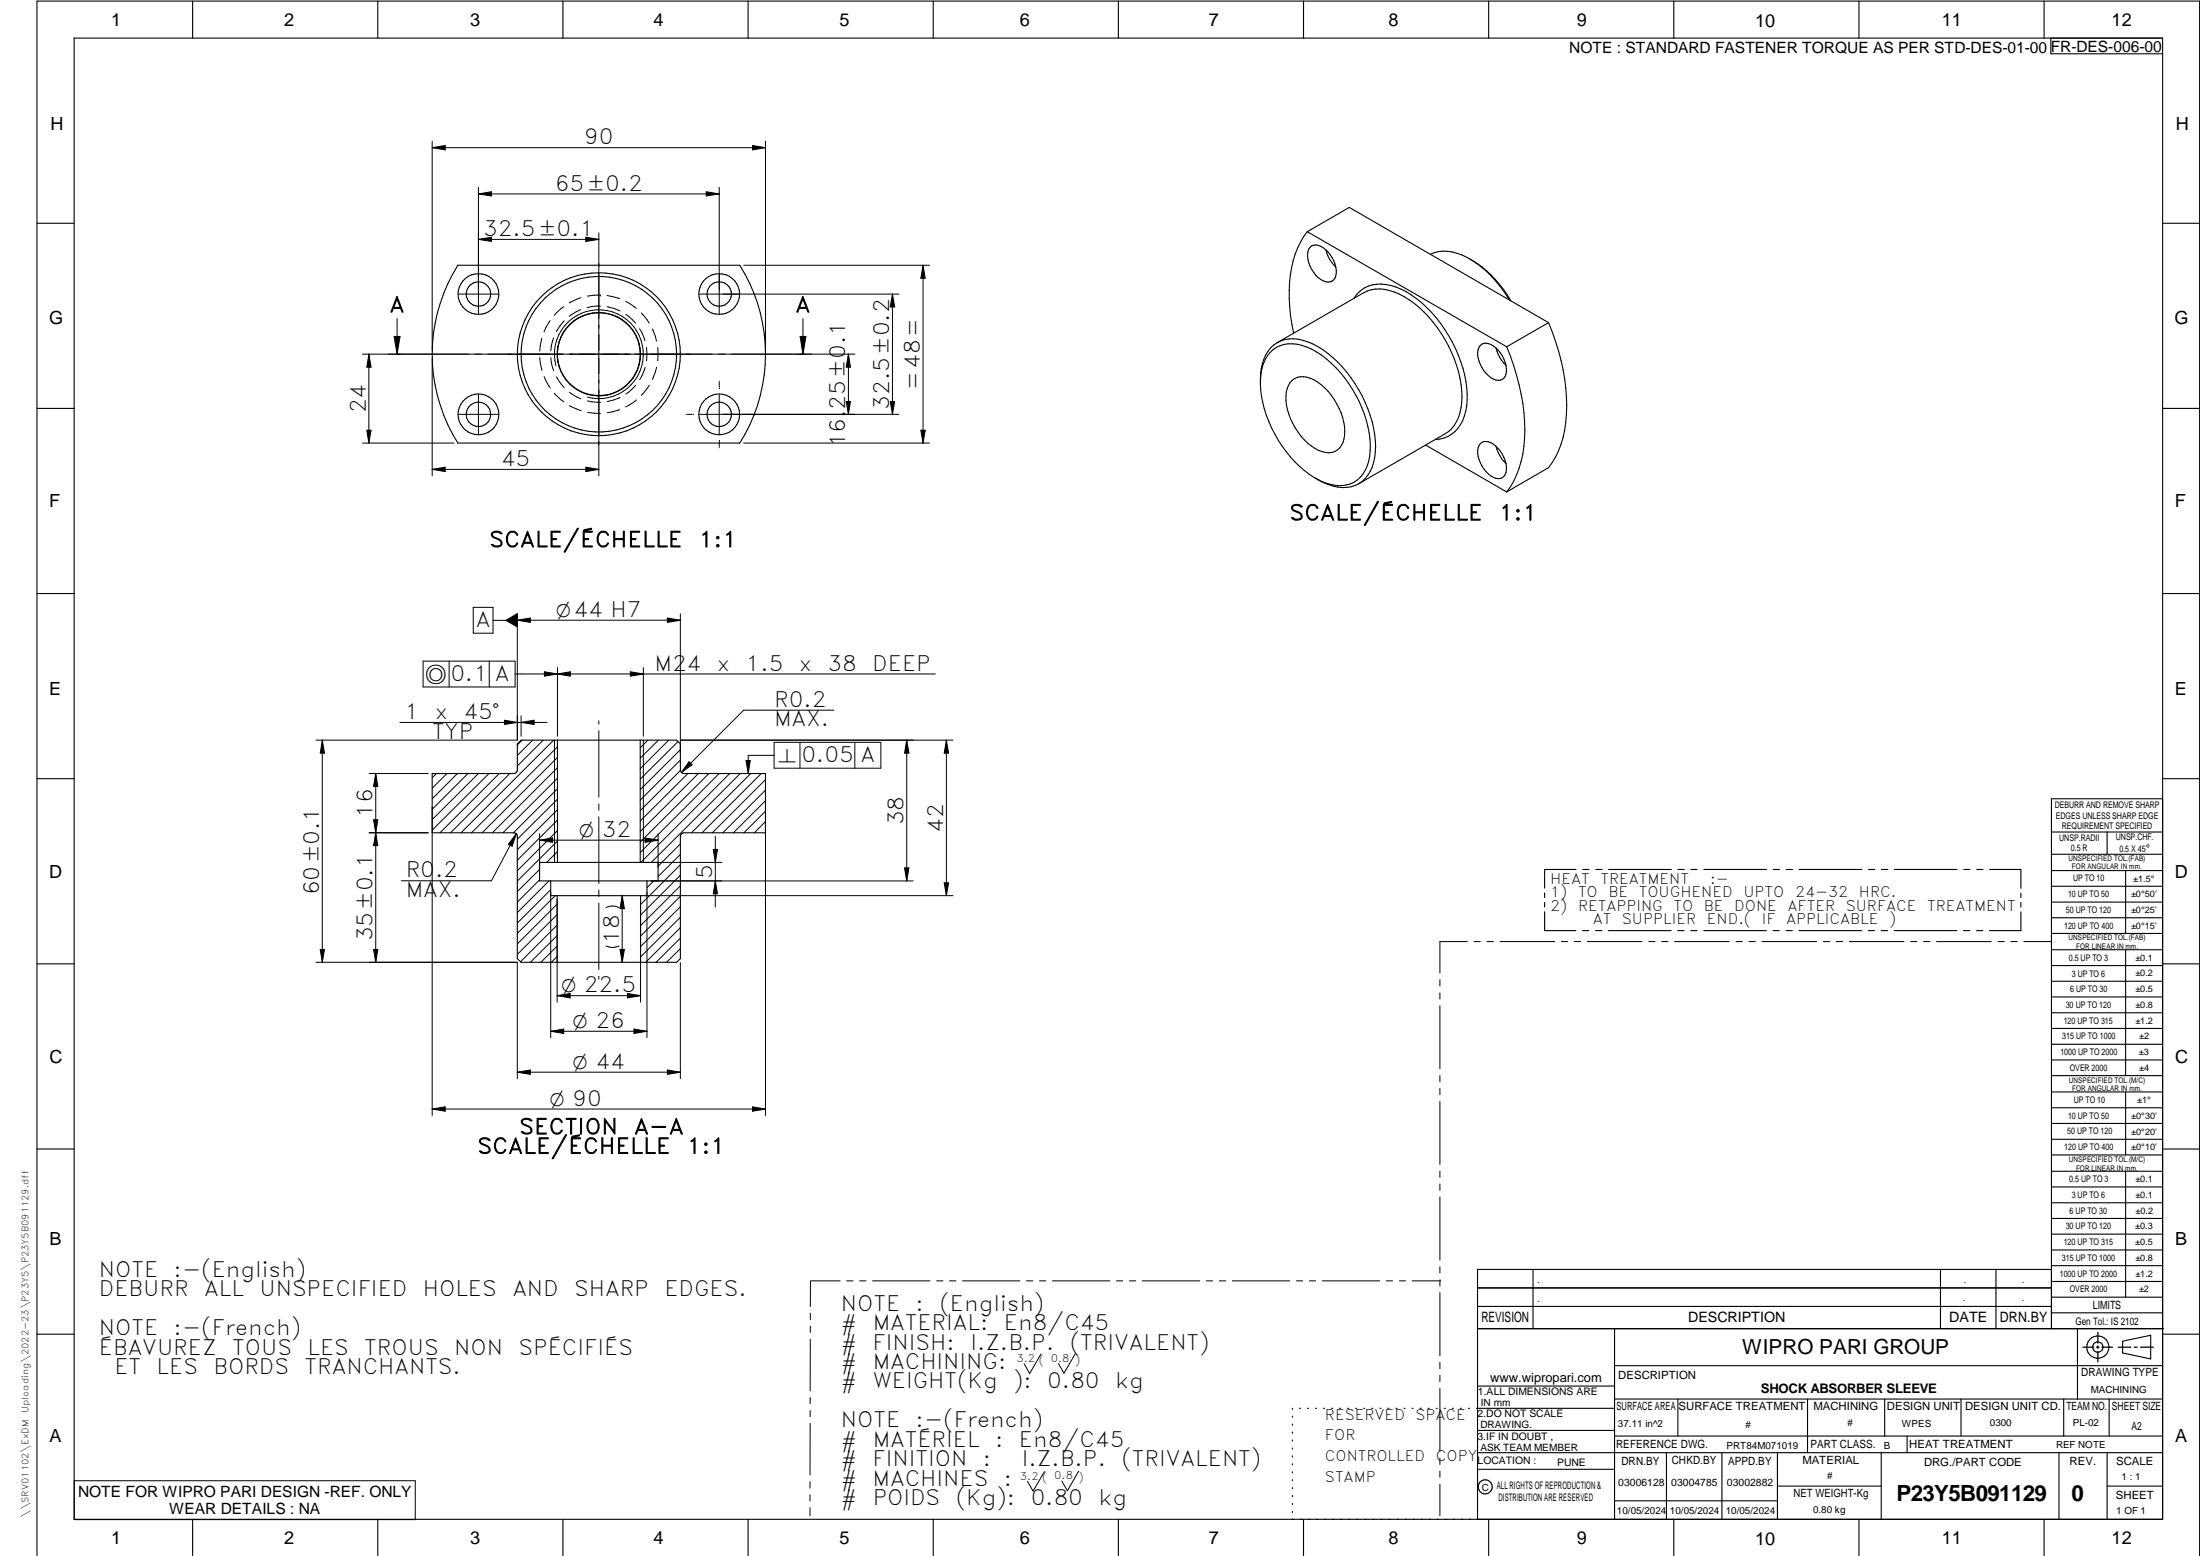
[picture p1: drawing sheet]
<svg xmlns="http://www.w3.org/2000/svg" width="594mm" height="420mm" viewBox="0 0 594 420" stroke-linecap="round" stroke-linejoin="round" font-family="sans-serif">
<g fill="none" stroke="#000" stroke-width=".3">
<path d="M20 10.3h564v400h-564zM52 .3v10M102 .3v10M152 .3v10M202 .3v10M252 .3v10M302 .3v10M352 .3v10M402 .3v10M452 .3v10M502 .3v10M552 .3v10"/>
<path d="M553.8 10.3v4.2h30.2M10 60.3h10M123.6 71.6h76.2a45 45 0 0 1 0 48h-76.2a45 45 0 0 1 0-48zM353 62.6a27.3 27.3 0 0 0-4.9 18 45.8 45.8 0 0 0 1.2 9.4M353 62.6l53.9 31M353 62.6l11.4-6.6 53.8 31.1M353.8 66.8a2.55 2.55 0 0 1 3.5 .1 7.6 7.6 0 0 1 3.2 8.2 2.47 2.47 0 0 1-3.9 .3 8.1 8.1 0 0 1-3.4-7.6zM358 67.4l1 2.6 1.7 2.1M386.2 68.7a10.9 10.9 0 0 1 10 .9 29.9 29.9 0 0 1 11.4 11.4M396.9 69.9a29.9 29.9 0 0 1 11.1 11.3M584 60.3h10M150.7 93.6a10.4 10.4 0 0 0 .3 5.4"/>
<path d="M150.7 93.6l-.2 2.8M151 99.1l1.1 2.5M151 99l1.2 2.5M151 92.2l-.3 1.4M152.1 89.7l-1.1 2.5M152.2 89.7l-1.2 2.5M158.6 84.8a11.2 11.2 0 0 0-6.5 4.9M158.6 84.8a10.9 10.9 0 0 1 6.8 .3M158.7 84.9a11.2 11.2 0 0 0-6.5 4.8M164.1 84.7a11.2 11.2 0 0 0-5.4 .2M165.4 85a11.1 11.1 0 0 1 5.5 4.2M165.4 85.1a11.2 11.2 0 0 1 5.5 4.1"/>
<path d="M170.9 89.2a11.3 11.3 0 0 1 0 12.9M170.9 89.2a11.2 11.2 0 0 1 0 13M344.9 92.5a10.2 10.2 0 0 0-4.5 8.5 32.6 32.6 0 0 0 13.1 27.1 13.3 13.3 0 0 0 10.1 2.8 8.4 8.4 0 0 0 6.3-7.8 29.9 29.9 0 0 0-6.8-21.1 22.3 22.3 0 0 0-12.8-9 7.9 7.9 0 0 0-9.5 6.5l-.4 2.8M344.9 92.5a10.1 10.1 0 0 1 9.6 .4 33.7 33.7 0 0 1 16 21 19.3 19.3 0 0 1-.5 13.4 8.1 8.1 0 0 1-3.1 3.3M344.9 92.5l23.4-13.5a10.2 10.2 0 0 1 9.6 .4 32.4 32.4 0 0 1 14.8 17.5 23.4 23.4 0 0 1 1.2 15.8 8.5 8.5 0 0 1-3.7 4.4l-23.3 13.5M365.6 80.6a8.5 8.5 0 0 1 10-3.5 27.1 27.1 0 0 1 14.5 11.8 32.3 32.3 0 0 1 6 20.7 9.9 9.9 0 0 1-6.2 8.7l-2.3 .4M399.7 93.3a2.62 2.62 0 0 1 3.6 .1 8.2 8.2 0 0 1 3.4 7.6 2.39 2.39 0 0 1-4.1 1 8.3 8.3 0 0 1-3.4-7.6zM404 94l1 2.5 1.6 2.1M406.9 93.6a56.7 56.7 0 0 1 4.6 26.9 25.2 25.2 0 0 1-4.6 12.3M418.2 87.1l-11.3 6.5M418.2 87.1a53.2 53.2 0 0 1 4.3 29 22.4 22.4 0 0 1-4.3 10.2l-11.3 6.5M10 110.3h10"/>
<path d="M152.2 101.5l.8 1.2M170.9 102.1a11.2 11.2 0 0 1-17.9 .6M170.9 102.2a11.3 11.3 0 0 1-18 .5M340.4 102.6v.8M348.9 102.7a5.6 5.6 0 0 1 6.9 .5 17.6 17.6 0 0 1 7.3 14.3 4.6 4.6 0 0 1-7 4.1 17 17 0 0 1-8.8-15.7 5.8 5.8 0 0 1 1.6-3.2zM399.7 119.8a2.67 2.67 0 0 1 3.6 .1 8.3 8.3 0 0 1 3.4 7.7 2.39 2.39 0 0 1-4.1 .9 8.3 8.3 0 0 1-3.4-7.6zM584 110.3h10M355.2 129.1a12.6 12.6 0 0 0 10.7 2l1-.5M385 120.2l21.9 12.6M404 120.5l.6 1.7a7.9 7.9 0 0 0 2 2.9M10 160.3h10M584 160.3h10"/>
<path d="M150.5 199.9v33M172.9 199.9v33M10 210.3h10M116.7 208.9h22a1.01 1.01 0 0 0 1-1v-7l1-1h42l1 1v7a1.01 1.01 0 0 0 1 1h22v16h-22a1.01 1.01 0 0 0-1 .9v33.1l-1 .9h-42l-1-.9v-33.1a1.01 1.01 0 0 0-1-.9h-22zM584 215.7h-30v143.1M584 210.3h10M145.7 232.9h32v5h-32zM174.7 237.9v4h-26v-4M425.6 234.8h-8.5v5M427.4 234.8h1.7M430.9 234.8h1.7M434.4 234.8h16.9"/>
<path d="M453.1 234.8h1.7M456.6 234.8h1.7M460.1 234.8h16.9M478.8 234.8h1.7M482.3 234.8h1.7M485.8 234.8h16.9M504.6 234.8h1.7M508 234.8h1.8M511.5 234.8h17M530.3 234.8h1.7M533.8 234.8h1.7M537.2 234.8h8.5v5.1"/>
<path d="M554 224.7h30M554 230.7h30M554 235.1h30M554 239.3h30M569 224.7v6M574 235.1v17M150.4 241.9v17.9M173 241.9v17.9M417.1 241.1v1.3M417.1 243.7v1.2M417.1 246.2v5.1h8.4M427.3 251.3h1.7"/>
<path d="M430.9 251.3h1.7M434.3 251.3h17M453 251.3h1.8M456.6 251.3h1.7M460.1 251.3h16.9M478.8 251.3h1.7M482.3 251.3h1.7M485.8 251.3h16.9M504.5 251.3h1.7M508 251.3h1.7M511.5 251.3h16.9M530.2 251.3h1.7"/>
<path d="M533.7 251.3h1.7M545.7 246.3v5h-8.5M545.7 241.2v1.2M545.7 243.7v1.2M554 243.6h30M554 247.8h30M554 252.1h30M554 256.5h30M574 256.5v33.9M10 260.3h10M554 260.7h30M554 265h30"/>
<path d="M554 269.2h30M554 273.5h30M554 277.7h30M584 260.3h10M554 282h30M554 286.2h30M554 290.4h30M554 294.9h30M554 299.1h30M574 294.9v17M10 310.3h10M554 303.4h30"/>
<path d="M554 307.6h30M554 311.9h30M554 316.3h30M574 316.3v34M584 310.3h10M554 320.5h30M554 324.8h30M554 329h30M554 333.2h30M554 337.5h30M399 358.8h185.2M399 352.8h155"/>
<path d="M399 347.8h155M414 342.8v16M436 358.8v51.5M524 342.8v16M539 342.8v16M554 341.8h30M554 346h30M554 350.3h30M554 354.5h30M554 342.8h-155v67.5M561 358.8v19M10 360.3h10"/>
<path d="M399 374.3h37M436 377.8h148M453.1 377.8v10M488.1 377.8v14.5M508.9 377.8v10M529.5 377.8v10M557.3 377.8v10M569.5 377.8v10M573.2 362.2l7.6-1.6v6.3l-7.6-1.6zM584 368.8h-148M584 360.3h10M349 380.3v.3"/>
<path d="M349 382.4v.3M349 384.6v.3M349 386.7v.3M349 388.8v.3M349 391v.3M349 393.1v.3M349 395.3v.3M349 397.4v.3M349 399.5v.3M350.9 380.3h.2M353.1 380.3h.2M355.2 380.3h.3"/>
<path d="M357.4 380.3h.3M359.6 380.3h.3M361.7 380.3h.3M363.9 380.3h.3M366.1 380.3h.3M368.3 380.3h.2M370.4 380.3h.3M372.6 380.3h.3M374.8 380.3h.3M376.9 380.3h.4M379.1 380.3h.3M381.3 380.3h.3"/>
<path d="M383.4 380.3h.4M385.6 380.3h.3M387.8 380.3h.3M390 380.3h.3M392.2 380.3h.3M394.3 380.3h.3M396.5 380.3h.3M398.7 380.3h37.3M399 396.7h37M399 392.3h185M399 386.2h37M436 387.8h148"/>
<path d="M450 392.3v18M465 392.3v18M480 392.3v18M508 392.3v18M515 387.8v4.5M556 392.3v18M569 392.3v18M52 410.3v9.7M102 410.3v9.7M152 410.3v9.7M202 410.3v9.7M252 410.3v9.7"/>
<path d="M302 410.3v9.7M349 401.7v.3M349 403.8v.4M349 406v.3M349 408.1v.3M352 410.3v9.7M402 410.3v9.7M436 405.3h44M452 410.3v9.7M480 401.3h28M502 410.3v9.7M552 410.3v9.7"/>
<path d="M569 401.3h15M10 420v-419.7h584v419.7"/>
<circle cx="129.2" cy="79.4" r="5.5"/>
<circle cx="129.2" cy="79.4" r="3.3"/>
<circle cx="194.2" cy="79.4" r="3.3"/>
<circle cx="194.2" cy="79.4" r="5.5"/>
<circle cx="161.7" cy="95.6" r="21"/>
<circle cx="161.7" cy="95.6" r="22"/>
<circle cx="129.2" cy="111.9" r="5.5"/>
<circle cx="129.2" cy="111.9" r="3.3"/>
<circle cx="194.2" cy="111.9" r="3.3"/>
<circle cx="194.2" cy="111.9" r="5.5"/>
<circle cx="566.5" cy="363.7" r="1.39"/>
<circle cx="566.5" cy="363.8" r="3"/>
<circle cx="401.1" cy="401.5" r="1.9"/>
</g>
<g fill="none" stroke="#000" stroke-width=".27">
<path d="M116.7 38.1v56.5M116.7 39.9l3.5-.6v1.2zM116.7 39.9h90M203.2 39.3l3.5 .6-3.5 .6zM206.7 38.1v56.5M129.2 52.4l3.5-.6v1.1zM129.2 50.6v34.1M129.2 52.4h65M190.7 51.8l3.5 .6-3.5 .5zM194.2 50.6v34.1M123.9 79.4h10.5M129.2 64.6l3.5-.5v1.1z"/>
<path d="M129.2 64.6h32.5M158.2 64.1l3.5 .5-3.5 .6zM161.7 62.9v65.6M162.1 79.7h.1M162.1 79.7l-3.4 .3M163.9 79.8l3.4 .8M200.8 71.6h50.2M241 79.4l.6 3.5h-1.2zM241 79.4v32.5M242.7 79.4h-53.7M249.3 71.6l.5 3.5h-1.1zM249.3 71.6v48"/>
<path d="M97.9 95.6h132.9M99.6 95.6v24M99.6 95.6l.6 3.5h-1.1zM106.4 90.8h1.6l-.8 4.8zM107.2 86v9.6M116.7 96.7v31.8M145.7 96.6l.6 3.4M146.3 91.4l-.6 3.4M148.5 86.6l-1.6 3M148.8 96.6l.1 1.3 .6 2.2M149.5 91.2l-.6 2.2-.1 1.3M150.1 98.8a12 12 0 0 1 10.5-15.1 12 12 0 0 1 13.1 12.9 12 12 0 0 1-15.1 10.6"/>
<path d="M152.2 82.8l-2.6 2.3M152.4 86.7l-2.2 2.8M156.8 83.6l-3.1 1.8M156.9 80.4l-3.2 1.4M162.1 82.7l-2.3 .1-1.2 .3M164 82.8l1.7 .5 1.7 .6M168.9 81.4l2.9 1.9M169 84.9l2.6 2.3M172.7 88.8l.7 1.1 .8 2.1M173.2 84.5l2.1 2.7M174.2 99.2l-.8 2.2-.6 1.1M174.6 93.9v3.5"/>
<path d="M176.2 88.8l1.1 3.3M177.3 99.1l-1.1 3.3M177.6 93.9v3.5M216.1 90.8h1.5l-.8 4.8zM216.8 86v9.6M229.1 95.6l.6 3.5h-1.2zM229.1 95.6v16.3M97.9 119.6h24.7M99.1 116.2h1.1l-.6 3.4zM123.9 111.9h10.5M129.2 106.6v10.5M146.9 101.7l1.7 3"/>
<path d="M149.7 106.2l2.6 2.3M150.3 101.8l.9 1.5 1.2 1.3M153.7 109.5l3.2 1.4M153.7 105.9l3.1 1.8M158.6 108.2l3.6 .4M158.7 111.3l3.4 .3M167.3 110.6l-3.3 .9M167.4 107.3l-3.4 1.1M171.7 104l-.9 1-1.8 1.4M171.9 108l-3 1.9M175.3 104l-2.1 2.8M185.2 111.9h.1"/>
<path d="M185.5 111.9h1.4M189 111.9h53.7M194.2 106.6v10.5M194.2 102.9v.1M194.2 103.2v1.4M194.2 119.2v1.4M200.8 119.6h50.2M228.5 108.4h1.2l-.6 3.5zM240.4 108.4h1.2l-.6 3.5zM248.7 116.2h1.1l-.5 3.4zM116.7 126.7l3.5-.5v1.1zM116.7 126.7h45"/>
<path d="M158.2 126.2l3.5 .5-3.5 .6zM194.2 120.8v.1M114.3 178.5h24.8v7h-24.8zM121.3 178.5v7M127.8 164h5.3v7h-5.3zM132.1 178.5v7M139.7 165.7v34.2h-54.4M139.7 167.5l3.5-.6v1.2zM180.2 166.9l3.5 .6-3.5 .6zM183.7 167.5h-50.6M183.7 165.7v37.6M87 199.9l.6 3.5h-1.1z"/>
<path d="M87 199.9v59.9M108 195.1h39.7M136.2 194.5l3.5 .6-3.5 .5zM139.1 182h113.5M140.7 193.3v5.5M140.7 195.1l3.5-.6v1.1zM141 199.9l-1.3 1.3M143.8 199.9l-4.1 4.1M146.7 199.9l-7 6.9M147 181.4l7 1.2v-1.2l-7 1.2zM149.5 199.9l-25 25M149.7 199.9v33"/>
<path d="M150.5 180.3v18.5M161.7 194.6v.9M161.7 197.3v18M170.2 181.4l3.5 .6-3.5 .6zM173.7 180.3v18.5M173.7 199.9v33M175 199.9l-2.1 2M177.8 199.9l-4.9 4.8M180.6 199.9l-7.7 7.7M183.8 199.9h73.5M225.2 191.8h-24.4l-16.8 16.8M244.8 199.9v38"/>
<path d="M244.8 199.9l.6 3.5h-1.1zM255.6 199.9l.6 3.5h-1.2zM255.6 199.9v42M99.7 208.9h15.9M101.5 208.9v50.9M101.5 208.9l.5 3.4h-1.1zM116.7 217.9v83.3M117.8 208.9l-1.1 1.1M120.7 208.9l-4 4M123.5 208.9l-6.8 6.8M126.4 208.9l-9.7 9.6M129.2 208.9l-12.5 12.4"/>
<path d="M132 208.9l-15.3 15.3M134.8 208.9l-16 16M137.7 208.9l-16 16M150.5 201.7l-23.2 23.2M150.5 204.5l-20.3 20.4M150.5 207.3l-17.5 17.6M150.5 210.1l-14.7 14.8M150.5 215.8l-10.8 10.8M150.5 218.7l-10.8 10.7M150.5 213l-11.9 11.9M161.7 217.1v1.7M183.1 200.2l-10.2 10.2"/>
<path d="M183.7 205.2l-10.8 10.9M183.7 202.4l-10.8 10.8M183.8 208l-10.9 10.9M185.8 208.9l-12.9 12.8M186 205.7l.9 .8-2.9 2.1zM188.6 208.9l-15.7 15.6M191.4 208.9l-18.5 18.5M194.2 208.9l-21.3 21.3M197.1 208.9l-24 24M199.9 208.9l-24 24M201.5 205.4h1.1l-.5 3.5zM202.7 208.9l-16 16"/>
<path d="M205.6 208.9l-16 16M206.7 219l-5.8 5.9M206.7 210.5l-14.3 14.4M206.7 216.2l-8.7 8.7M206.7 213.4l-11.5 11.5M206.7 217.9v83.3M209 200.4h28.9v7h-28.9zM209 204h-6.9v4.9M216 200.4v7M230.8 200.4v7M99.7 224.9h15.9M100.9 221.4h1.1l-.5 3.5z"/>
<path d="M101.5 224.9l.5 3.4h-1.1zM139.4 225.2l-6.7 12.6h-24.3M139.4 225.2l-1.1 3.3-1-.5zM145.7 225.1v9.2M145.7 226.9l3.5-.6v1.2zM145.7 226.9h32M145.7 234.8l-6 5.9M145.7 237.6l-6 6M148.2 237.9l-8.5 8.5M150.5 221.4l-10.8 10.9M150.5 224.3l-10.8 10.8M150.5 227.1l-10.8 10.8"/>
<path d="M150.5 230l-2.9 2.9M150.5 232.8l-.1 .1M161.7 220.6v17.9M173.9 232.9h21M174.2 226.3l3.5 .6-3.5 .6zM175.8 237.9h70.8M176.6 237.9l-1.9 1.8M177.7 225.1v9.2M183.7 233.5l-10.7 10.8M183.7 236.3l-10.7 10.8M183.7 227.9l-6 6M183.7 230.7l-6 6"/>
<path d="M183.7 239.2l-10.7 10.7M192.6 229.4h1.2l-.6 3.5zM193.2 237.9l.6 3.4h-1.2zM193.2 225.8v19.1M206.7 224.7l-.2 .2M206.7 221.8l-3 3.1M244.3 234.4h1.1l-.6 3.5zM255 238.4h1.2l-.6 3.5zM85.3 259.8h54.4M86.5 256.4h1.1l-.6 3.4zM100.9 256.4h1.1l-.5 3.4zM139.7 259.9v31.4"/>
<path d="M148.7 240.9v39.3M148.7 240.2l-9 9.1M149.9 241.9l-10.2 10.2M150.4 242.9v27.7M150.4 252.6l-7.2 7.2M150.4 249.8l-9.9 9.9M150.4 244.1l-10.7 10.8M150.4 247l-10.7 10.7M150.4 255.5l-4.4 4.3M150.4 258.3l-1.5 1.5M161.7 240.3v1.8M161.7 243.8v18"/>
<path d="M167.2 255.4a3.9 3.9 0 0 1-3.5 0M167.2 245.1a3.9 3.9 0 0 0-3.5 0M167.4 256.4h1.2l-.6 3.4zM168 241.9v17.9M168 241.9l.6 3.5h-1.2zM173 242.9v27.7M174 241.9h83.3M174.7 240.9v39.3M183.7 250.5l-9.3 9.3M183.7 253.3l-6.5 6.5M183.7 256.2l-3.7 3.6M183.7 244.9l-10.7 10.7"/>
<path d="M183.7 247.7l-10.7 10.7M183.7 242l-10.7 10.8M183.7 259.9v31.4M396.2 254.3h-7.4v8.5M398.1 254.3h1.6M401.5 254.3h1.8M405 254.3h14.8M421.6 254.3h1.7M425.1 254.3h1.7M428.6 254.3h14.8M445.2 254.3h1.7M448.7 254.3h1.7"/>
<path d="M452.2 254.3h14.8M468.8 254.3h1.7M472.3 254.3h1.7M475.8 254.3h14.8M492.4 254.3h1.7M495.8 254.3h1.8M499.4 254.3h14.7M516 254.3h1.6M519.4 254.3h1.8M522.9 254.3h14.8M539.5 254.3h1.7M543 254.3h1.7"/>
<path d="M546.5 254.3h7.4M148.7 278.5l3.5-.6v1.2zM148.7 278.5h26M150.4 268.9l3.6-.6v1.2zM150.4 268.9h22.6M161.7 263.6v.8M169.5 268.3l3.5 .6-3.5 .6zM171.2 277.9l3.5 .6-3.5 .6zM388.8 264.5v1.8M388.8 268.1v1.6M388.8 271.6v17M116.7 299.5l3.5-.6v1.2z"/>
<path d="M116.7 299.5h90M139.7 289.5h44M139.7 289.5l3.5-.6v1.2zM180.2 288.9l3.5 .6-3.5 .6zM203.2 298.9l3.5 .6-3.5 .6zM388.8 290.4v1.7M388.8 293.9v1.7M388.8 297.4v17M388.8 316.2v1.7M388.8 319.7v1.7M388.8 323.2v17.1M218.8 354.6v1.7"/>
<path d="M218.8 358.1v1.7M218.9 345.9l-.1 6.9M219.1 345.9h7.8M228.6 345.9h1.7M232.1 345.9h1.7M235.6 345.9h15.5M252.9 345.9h1.7M256.4 345.9h1.7M259.9 345.9h15.5M277.2 345.9h1.7M280.7 345.9h1.7M284.2 345.9h15.5"/>
<path d="M301.5 345.9h1.7M305 345.9h1.7M308.5 345.9h15.5M325.8 345.9h1.7M329.3 345.9h1.7M332.8 345.9h15.5M350 345.9h1.8M353.6 345.9h1.7M357.1 345.9h15.5M374.3 345.9h1.7M377.9 345.9h1.7M381.3 345.9h7.8"/>
<path d="M388.8 342.1v1.6M388.8 345.6v1.7M388.8 349v17.1M218.8 377.4v1.7M218.8 361.6v14M281.1 365.6l-3.1 5.3-1.4-2.6M290.4 365.5l-3.1 5.3-1.5-2.6M388.8 367.9v1.7M388.8 371.4v1.7M388.8 374.9v17M20.1 399.8h92v10.5h-92zM218.8 380.9v1.7"/>
<path d="M218.8 384.3l-.1 14M282 397.4l-3 5.2-1.6-2.6M291.2 397.3l-3 5.2-1.5-2.6M388.8 393.7v1.7M388.8 397.2v1.7M218.7 400.1v1.7M218.7 403.6v1.7M218.7 407.1v2.2M388.8 400.7v8.6"/>
</g>
<path d="M566.5 359.7v3M562.5 363.8h2.9M566.1 363.8h.7M566.5 363.4v.7M566.5 364.9v2.8M567.6 363.8h2.9M572 363.8h3.4M576.3 363.8h.8M578 363.8h3.5" fill="none" stroke="#000" stroke-width=".34"/>
<g fill="#000">
<path d="M116.7 39.9l3.5-.6v1.2zM203.2 39.3l3.5 .6-3.5 .6zM129.2 52.4l3.5-.6v1.1zM190.7 51.8l3.5 .6-3.5 .5zM129.2 64.6l3.5-.5v1.1zM158.2 64.1l3.5 .5-3.5 .6zM249.3 71.6l.5 3.5h-1.1zM99.6 95.6l.6 3.5h-1.1zM106.4 90.8h1.6l-.8 4.8zM216.1 90.8h1.5l-.8 4.8zM229.1 95.6l.6 3.5h-1.2zM241 79.4l.6 3.5h-1.2z"/>
<path d="M99.1 116.2h1.1l-.6 3.4zM228.5 108.4h1.2l-.6 3.5zM240.4 108.4h1.2l-.6 3.5zM248.7 116.2h1.1l-.5 3.4zM116.7 126.7l3.5-.5v1.1zM158.2 126.2l3.5 .5-3.5 .6zM136.3 167.5l3.5-2v4zM139.7 167.5l3.5-.6v1.2zM180.2 166.9l3.5 .6-3.5 .6zM136.2 194.5l3.5 .6-3.5 .5zM140.7 195.1l3.5-.6v1.1zM147 181.4l3.5 .6-3.5 .6z"/>
<path d="M150.5 182l3.5-.6v1.2zM170.2 181.4l3.5 .6-3.5 .6zM87 199.9l.6 3.5h-1.1zM101.5 208.9l.5 3.4h-1.1zM186 205.7l.9 .8-2.9 2.1zM201.5 205.4h1.1l-.5 3.5zM244.8 199.9l.6 3.5h-1.1zM255.6 199.9l.6 3.5h-1.2zM100.9 221.4h1.1l-.5 3.5zM101.5 224.9l.5 3.4h-1.1zM139.4 225.2l-1.1 3.3-1-.5zM145.7 226.9l3.5-.6v1.2z"/>
<path d="M174.2 226.3l3.5 .6-3.5 .6zM192.6 229.4h1.2l-.6 3.5zM244.3 234.4h1.1l-.6 3.5zM255 238.4h1.2l-.6 3.5zM86.5 256.4h1.1l-.6 3.4zM100.9 256.4h1.1l-.5 3.4zM167.4 256.4h1.2l-.6 3.4zM168 241.9l.6 3.5h-1.2zM193.2 237.9l.6 3.4h-1.2zM148.7 278.5l3.5-.6v1.2zM150.4 268.9l3.6-.6v1.2zM169.5 268.3l3.5 .6-3.5 .6z"/>
<path d="M171.2 277.9l3.5 .6-3.5 .6zM139.7 289.5l3.5-.6v1.2zM180.2 288.9l3.5 .6-3.5 .6zM116.7 299.5l3.5-.6v1.2zM203.2 298.9l3.5 .6-3.5 .6z"/>
</g>
<g font-size="6">
<text x="512.1" y="405.2">P23Y5B091129</text>
<text x="559.4" y="405.2">0</text>
</g>
<g font-size="5.7">
<text x="157.8" y="39">90</text>
<text x="149.9" y="51.5">65±0.2</text>
<text x="130.5" y="63.8">32.5±0.1</text>
<text x="105.2" y="84.3">A</text>
<text x="214.8" y="84.3">A</text>
<text x="248.4" y="105.3" transform="rotate(-90 248.4 105.3)">=48=</text>
<text x="98.8" y="111.6" transform="rotate(-90 98.8 111.6)">24</text>
<text x="240.1" y="110.6" transform="rotate(-90 240.1 110.6)">32.5±0.2</text>
<text x="135.2" y="125.9">45</text>
<text x="228.2" y="120.7" transform="rotate(-90 228.2 120.7)">16.25±0.1</text>
<text x="348.2" y="140.5">SCALE/ÉCHELLE</text>
<text x="404.7" y="140.5">1:1</text>
<text x="132.1" y="147.7">SCALE/ÉCHELLE</text>
<text x="188.7" y="147.7">1:1</text>
<text x="128.5" y="169.2">A</text>
<text x="121.6" y="183.8">0.1 A</text>
<text x="176.7" y="181.1">M24</text>
<text x="193.5" y="181.1">x</text>
<text x="201.3" y="181.1">1.5</text>
<text x="215.7" y="181.1">x</text>
<text x="223.5" y="181.1">38</text>
<text x="235.5" y="181.1">DEEP</text>
<text x="209" y="190.9">R0.2</text>
<text x="109.2" y="194.2">1</text>
<text x="117.4" y="194.2">x</text>
<text x="125.2" y="194.2">45°</text>
<text x="209" y="196.1">MAX.</text>
<text x="116.7" y="199.4">TYP</text>
<text x="216.4" y="205.7">0.05 A</text>
<text x="100.6" y="220.8" transform="rotate(-90 100.6 220.8)">16</text>
<text x="162.5" y="226">32</text>
<text x="244" y="222.8" transform="rotate(-90 244 222.8)">38</text>
<text x="254.7" y="224.8" transform="rotate(-90 254.7 224.8)">42</text>
<text x="109.6" y="236.9">R0.2</text>
<text x="192.3" y="237.3" transform="rotate(-90 192.3 237.3)">5</text>
<text x="86.2" y="241.7" transform="rotate(-90 86.2 241.7)">60±0.1</text>
<text x="109.6" y="242.2">MAX.</text>
<text x="100.6" y="254.2" transform="rotate(-90 100.6 254.2)">35±0.1</text>
<text x="167.2" y="254.8" transform="rotate(-90 167.2 254.8)">18</text>
<text x="128.9" y="311.5">SCALE/ÉCHELLE</text>
<text x="140.2" y="306.2">SECTION</text>
<text x="171.2" y="306.2">A-A</text>
<text x="185.4" y="311.5">1:1</text>
<text x="26.7" y="344.8">NOTE</text>
<text x="46.9" y="344.8">:-(English)</text>
<text x="26.7" y="350">DEBURR</text>
<text x="55.2" y="350">ALL</text>
<text x="70.1" y="350">UNSPECIFIED</text>
<text x="114.2" y="350">HOLES</text>
<text x="138.4" y="350">AND</text>
<text x="155" y="350">SHARP</text>
<text x="179.4" y="350">EDGES.</text>
<text x="227.1" y="353.9">NOTE</text>
<text x="247.3" y="353.9">:</text>
<text x="253.7" y="353.9">(English)</text>
<text x="227.1" y="359.2">#</text>
<text x="235.7" y="359.2">MATERIAL:</text>
<text x="271.1" y="359.2">En8/C45</text>
<text x="26.7" y="360.5">NOTE</text>
<text x="26.7" y="365.8">ÉBAVUREZ</text>
<text x="46.9" y="360.5">:-(French)</text>
<text x="62.7" y="365.8">TOUS</text>
<text x="83" y="365.8">LES</text>
<text x="98.4" y="365.8">TROUS</text>
<text x="122.7" y="365.8">NON</text>
<text x="140" y="365.8">SPÉCIFIÉS</text>
<text x="227.1" y="364.4">#</text>
<text x="235.6" y="364.4">FINISH:</text>
<text x="262" y="364.4">I.Z.B.P.</text>
<text x="288.9" y="364.4">(TRIVALENT)</text>
<text x="30.9" y="371">ET</text>
<text x="42.3" y="371">LES</text>
<text x="57.6" y="371">BORDS</text>
<text x="82.2" y="371">TRANCHANTS.</text>
<text x="227.1" y="369.7">#</text>
<text x="235.7" y="369.7">MACHINING:</text>
<text x="227.1" y="374.9">#</text>
<text x="235.7" y="374.9">WEIGHT(Kg</text>
<text x="273.6" y="374.9">):</text>
<text x="282.8" y="374.9">0.80</text>
<text x="301.1" y="374.9">kg</text>
<text x="227.1" y="385.4">NOTE</text>
<text x="247.3" y="385.4">:-(French)</text>
<text x="227.1" y="390.7">#</text>
<text x="227.1" y="395.9">#</text>
<text x="235.6" y="395.9">FINITION</text>
<text x="235.7" y="390.7">MATÉRIEL</text>
<text x="265.4" y="395.9">:</text>
<text x="268.7" y="390.7">:</text>
<text x="275.1" y="390.7">En8/C45</text>
<text x="276" y="395.9">I.Z.B.P.</text>
<text x="302.8" y="395.9">(TRIVALENT)</text>
<text x="227.1" y="401.2">#</text>
<text x="235.7" y="401.2">MACHINES</text>
<text x="271.1" y="401.2">:</text>
<text x="227.1" y="406.4">#</text>
<text x="235.7" y="406.4">POIDS</text>
<text x="258.1" y="406.4">(Kg):</text>
<text x="278.3" y="406.4">0.80</text>
<text x="296.6" y="406.4">kg</text>
</g>
<text font-size="5.6" x="470.5" y="365.5">WIPRO PARI GROUP</text>
<g font-size="5.4">
<text x="150.2" y="166.6">O44 H7</text>
<text x="114.9" y="183.8">a</text>
<text x="210.1" y="205.7">n</text>
<text x="156.4" y="226">O</text>
<text x="151.6" y="268">O 22.5</text>
<text x="154.7" y="277.6">O 26</text>
<text x="154.7" y="288.6">O 44</text>
<text x="148.5" y="298.6">O 90</text>
</g>
<g font-size="4.9">
<text x="30" y="6.9">1</text>
<text x="76.7" y="6.9">2</text>
<text x="127" y="6.9">3</text>
<text x="176.5" y="6.9">4</text>
<text x="226.7" y="6.9">5</text>
<text x="275.4" y="6.9">6</text>
<text x="326.4" y="6.9">7</text>
<text x="375" y="6.9">8</text>
<text x="425.8" y="6.9">9</text>
<text x="473.9" y="7.3">10</text>
<text x="524.3" y="6.9">11</text>
<text x="570.2" y="6.9">12</text>
<text x="13.6" y="35.1">H</text>
<text x="587.6" y="35.1">H</text>
<text x="13.2" y="87.5">G</text>
<text x="587.2" y="87.5">G</text>
<text x="13.2" y="137">F</text>
<text x="587.2" y="137">F</text>
<text x="13.2" y="187.6">E</text>
<text x="587.2" y="187.6">E</text>
<text x="13.2" y="237">D</text>
<text x="587.2" y="237">D</text>
<text x="13.4" y="287.1">C</text>
<text x="587.4" y="287.1">C</text>
<text x="13.4" y="336.2">B</text>
<text x="587.4" y="336.2">B</text>
<text x="13.4" y="389.3">A</text>
<text x="587.4" y="389.3">A</text>
<text x="30" y="416.9">1</text>
<text x="76.7" y="416.9">2</text>
<text x="127" y="416.9">3</text>
<text x="176.5" y="416.9">4</text>
<text x="226.7" y="416.9">5</text>
<text x="275.4" y="416.9">6</text>
<text x="326.4" y="416.9">7</text>
<text x="375" y="416.9">8</text>
<text x="425.8" y="416.9">9</text>
<text x="473.9" y="417.3">10</text>
<text x="524.3" y="416.9">11</text>
<text x="570.2" y="416.9">12</text>
</g>
<g font-size="4.2">
<text x="423.7" y="14.3">NOTE : STANDARD FASTENER TORQUE AS PER STD-DES-01-00</text>
<text x="553.8" y="14">FR-DES-006-00</text>
<text x="21.1" y="404.3">NOTE FOR WIPRO PARI DESIGN -REF. ONLY</text>
<text x="45.7" y="408.8">WEAR DETAILS : NA</text>
</g>
<g font-size="3.9">
<text x="418.6" y="238.7">HEAT</text>
<text x="432.2" y="238.7">TREATMENT</text>
<text x="461.8" y="238.7">:-</text>
<text x="418.6" y="242.3">1)</text>
<text x="418.6" y="245.9">2)</text>
<text x="426.1" y="242.3">TO</text>
<text x="426.1" y="245.9">RETAPPING</text>
<text x="434.3" y="242.3">BE</text>
<text x="442.5" y="242.3">TOUGHENED</text>
<text x="451.9" y="245.9">TO</text>
<text x="460.1" y="245.9">BE</text>
<text x="468.3" y="245.9">DONE</text>
<text x="470.8" y="242.3">UPTO</text>
<text x="482.7" y="245.9">AFTER</text>
<text x="484.7" y="242.3">24-32</text>
<text x="498.4" y="245.9">SURFACE</text>
<text x="502" y="242.3">HRC.</text>
<text x="520.4" y="245.9">TREATMENT</text>
<text x="430.1" y="249.5">AT</text>
<text x="438" y="249.5">SUPPLIER</text>
<text x="460.9" y="249.5">END.(</text>
<text x="475.8" y="249.5">IF</text>
<text x="482.3" y="249.5">APPLICABLE</text>
<text x="510.1" y="249.5">)</text>
<text x="400" y="357.1">REVISION</text>
<text x="455.9" y="357.1">DESCRIPTION</text>
<text x="526.4" y="357.1">DATE</text>
<text x="540" y="357.1">DRN.BY</text>
<text x="357.8" y="383.3">RESERVED</text>
<text x="382.3" y="383.3">SPACE</text>
<text x="357.8" y="388.9">FOR</text>
<text x="357.8" y="394.5">CONTROLLED</text>
<text x="387.8" y="394.5">COPY</text>
<text x="357.8" y="400">STAMP</text>
</g>
<text font-size="3.6" x="475.5" y="376.1">SHOCK ABSORBER SLEEVE</text>
<text font-size="3.5" x="402.4" y="373.3">www.wipropari.com</text>
<g font-size="3.1">
<text x="565.1" y="353.5">LIMITS</text>
<text x="562" y="371.7">DRAWING TYPE</text>
<text x="437" y="372.3">DESCRIPTION</text>
<text x="436.5" y="380.8">SURFACE AREA</text>
<text x="453.3" y="380.8">SURFACE TREATMENT</text>
<text x="489.7" y="380.8">MACHINING</text>
<text x="509.5" y="380.8">DESIGN UNIT</text>
<text x="530.6" y="380.8">DESIGN UNIT CD.</text>
<text x="558" y="380.6">TEAM NO.</text>
<text x="570.3" y="380.7">SHEET SIZE</text>
<text x="575.6" y="386.1">A2</text>
<text x="436.4" y="391.1">REFERENCE DWG.</text>
<text x="437.8" y="395.5">DRN.BY</text>
<text x="451.4" y="395.4">CHKD.BY</text>
<text x="466.6" y="395.5">APPD.BY</text>
<text x="486.7" y="395.4">MATERIAL</text>
<text x="488.9" y="390.9">PART CLASS.</text>
<text x="515.6" y="390.9">HEAT TREATMENT</text>
<text x="519.6" y="395.9">DRG./PART CODE</text>
<text x="558.9" y="395.5">REV.</text>
<text x="571.4" y="395.6">SCALE</text>
<text x="484.3" y="404.2">NET WEIGHT-Kg</text>
<text x="571.4" y="404.7">SHEET</text>
</g>
<text font-size="3" x="579.5" y="230.1">°</text>
<g font-size="2.8">
<text x="560.4" y="357.7">Gen Tol.: IS 2102</text>
<text x="274.5" y="367.8">3.2 ( 0.8 )</text>
<text x="399.1" y="376.6">1.ALL DIMENSIONS ARE</text>
<text x="399" y="382.7">2.DO NOT SCALE</text>
<text x="399" y="388.7">3.IF IN DOUBT ,</text>
<text x="399" y="395.4">LOCATION :</text>
<text x="420.5" y="396">PUNE</text>
<text x="275.4" y="399.6">3.2 ( 0.8 )</text>
<text x="404.2" y="402">ALL RIGHTS OF REPRODUCTION &amp;</text>
<text x="437" y="401.2">03006128</text>
<text x="451.3" y="401.2">03004785</text>
<text x="466.3" y="401.2">03002882</text>
<text x="404.7" y="405.4">DISTRIBUTION ARE RESERVED</text>
</g>
<g font-size="2.7">
<text x="564.6" y="376.2">MACHINING</text>
<text x="399.9" y="379.7">IN mm</text>
<text x="399.7" y="385.7">DRAWING.</text>
<text x="436.9" y="385.4">37.11 in^2</text>
<text x="471.4" y="385.5">#</text>
<text x="498.9" y="385">#</text>
<text x="513.6" y="385.3">WPES</text>
<text x="537.3" y="385.1">0300</text>
<text x="559.7" y="385.1">PL-02</text>
<text x="399.7" y="391.8">ASK TEAM MEMBER</text>
<text x="466.3" y="391.2">PRT84M071019</text>
<text x="508.7" y="391.2">B</text>
<text x="555.2" y="391.1">REF NOTE</text>
<text x="493.4" y="399.5">#</text>
<text x="572.8" y="399.7">1 : 1</text>
<text x="400.1" y="402.5">C</text>
<text x="436.6" y="408.7">10/05/2024</text>
<text x="450.9" y="408.8">10/05/2024</text>
<text x="466" y="408.9">10/05/2024</text>
<text x="489.6" y="408.5">0.80 kg</text>
<text x="571.4" y="408.7">1 OF 1</text>
</g>
<g font-size="2.5">
<text x="554.9" y="218.3">DEBURR AND REMOVE SHARP</text>
<text x="555.2" y="221">EDGES UNLESS SHARP EDGE</text>
<text x="556.1" y="227.1">UNSP.RADII</text>
<text x="556.8" y="223.8">REQUIREMENT SPECIFIED</text>
<text x="571.4" y="226.9">UNSP.CHF.</text>
<text x="559.2" y="229.9">0.5 R</text>
<text x="572.3" y="230.1">0.5 X 45</text>
<text x="559.8" y="238">UP TO 10</text>
<text x="576.1" y="238.1">±1.5°</text>
<text x="558.5" y="242.2">10 UP TO 50</text>
<text x="575.5" y="242.3">±0°50'</text>
<text x="557.4" y="250.7">120 UP TO 400</text>
<text x="557.9" y="246.5">50 UP TO 120</text>
<text x="575.5" y="250.7">±0°15'</text>
<text x="575.5" y="246.5">±0°25'</text>
<text x="558.7" y="259.4">0.5 UP TO 3</text>
<text x="559.5" y="263.7">3 UP TO 6</text>
<text x="576.6" y="263.6">±0.2</text>
<text x="576.6" y="259.4">±0.1</text>
<text x="559" y="267.9">6 UP TO 30</text>
<text x="576.6" y="267.9">±0.5</text>
<text x="557.8" y="272.2">30 UP TO 120</text>
<text x="576.6" y="272.2">±0.8</text>
<text x="556.9" y="280.7">315 UP TO 1000</text>
<text x="557.3" y="276.4">120 UP TO 315</text>
<text x="576.6" y="276.4">±1.2</text>
<text x="577.7" y="280.7">±2</text>
<text x="556.4" y="284.9">1000 UP TO 2000</text>
<text x="577.6" y="284.9">±3</text>
<text x="558.9" y="289.2">OVER 2000</text>
<text x="577.7" y="289.3">±4</text>
<text x="560" y="297.9">UP TO 10</text>
<text x="577.1" y="297.9">±1°</text>
<text x="558.5" y="302.1">10 UP TO 50</text>
<text x="575.5" y="302.1">±0°30'</text>
<text x="557.4" y="310.6">120 UP TO 400</text>
<text x="558.2" y="306.3">50 UP TO 120</text>
<text x="575.5" y="310.6">±0°10'</text>
<text x="575.5" y="306.4">±0°20'</text>
<text x="558.8" y="319.2">0.5 UP TO 3</text>
<text x="559.4" y="323.4">3 UP TO 6</text>
<text x="576.6" y="319.2">±0.1</text>
<text x="576.6" y="323.5">±0.1</text>
<text x="558.9" y="327.7">6 UP TO 30</text>
<text x="576.7" y="327.7">±0.2</text>
<text x="557.8" y="332">30 UP TO 120</text>
<text x="576.6" y="332">±0.3</text>
<text x="556.8" y="340.5">315 UP TO 1000</text>
<text x="557.3" y="336.3">120 UP TO 315</text>
<text x="576.6" y="336.3">±0.5</text>
<text x="576.6" y="340.5">±0.8</text>
<text x="415.2" y="346.4">.</text>
<text x="530.3" y="346.5">.</text>
<text x="545.9" y="346.4">.</text>
<text x="556.2" y="344.7">1000 UP TO 2000</text>
<text x="576.6" y="344.7">±1.2</text>
<text x="415.2" y="351.5">.</text>
<text x="530" y="351.3">.</text>
<text x="545.9" y="351.4">.</text>
<text x="558.9" y="349">OVER 2000</text>
<text x="577.6" y="349">±2</text>
</g>
<g font-size="2.4">
<text x="7.7" y="381.5" transform="rotate(-90 7.7 381.5)">Uploading\2022-23\P23Y5\P23Y5B091129.dft</text>
<text x="7.7" y="409.8" transform="rotate(-90 7.7 409.8)">\\SRV01102\ExDM</text>
</g>
<g font-size="2.1">
<text x="558.5" y="232.4">UNSPECIFIED TOL.(FAB)</text>
<text x="559.5" y="234.7">FOR ANGULAR IN mm.</text>
<text x="558.6" y="253.9">UNSPECIFIED TOL.(FAB)</text>
<text x="560.7" y="256.3">FOR LINEAR IN mm.</text>
<text x="558.7" y="292.3">UNSPECIFIED TOL.(M/C)</text>
<text x="559.6" y="294.7">FOR ANGULAR IN mm.</text>
<text x="558.7" y="313.7">UNSPECIFIED TOL.(M/C)</text>
<text x="560.6" y="316.1">FOR LINEAR IN mm.</text>
</g>
</svg>
